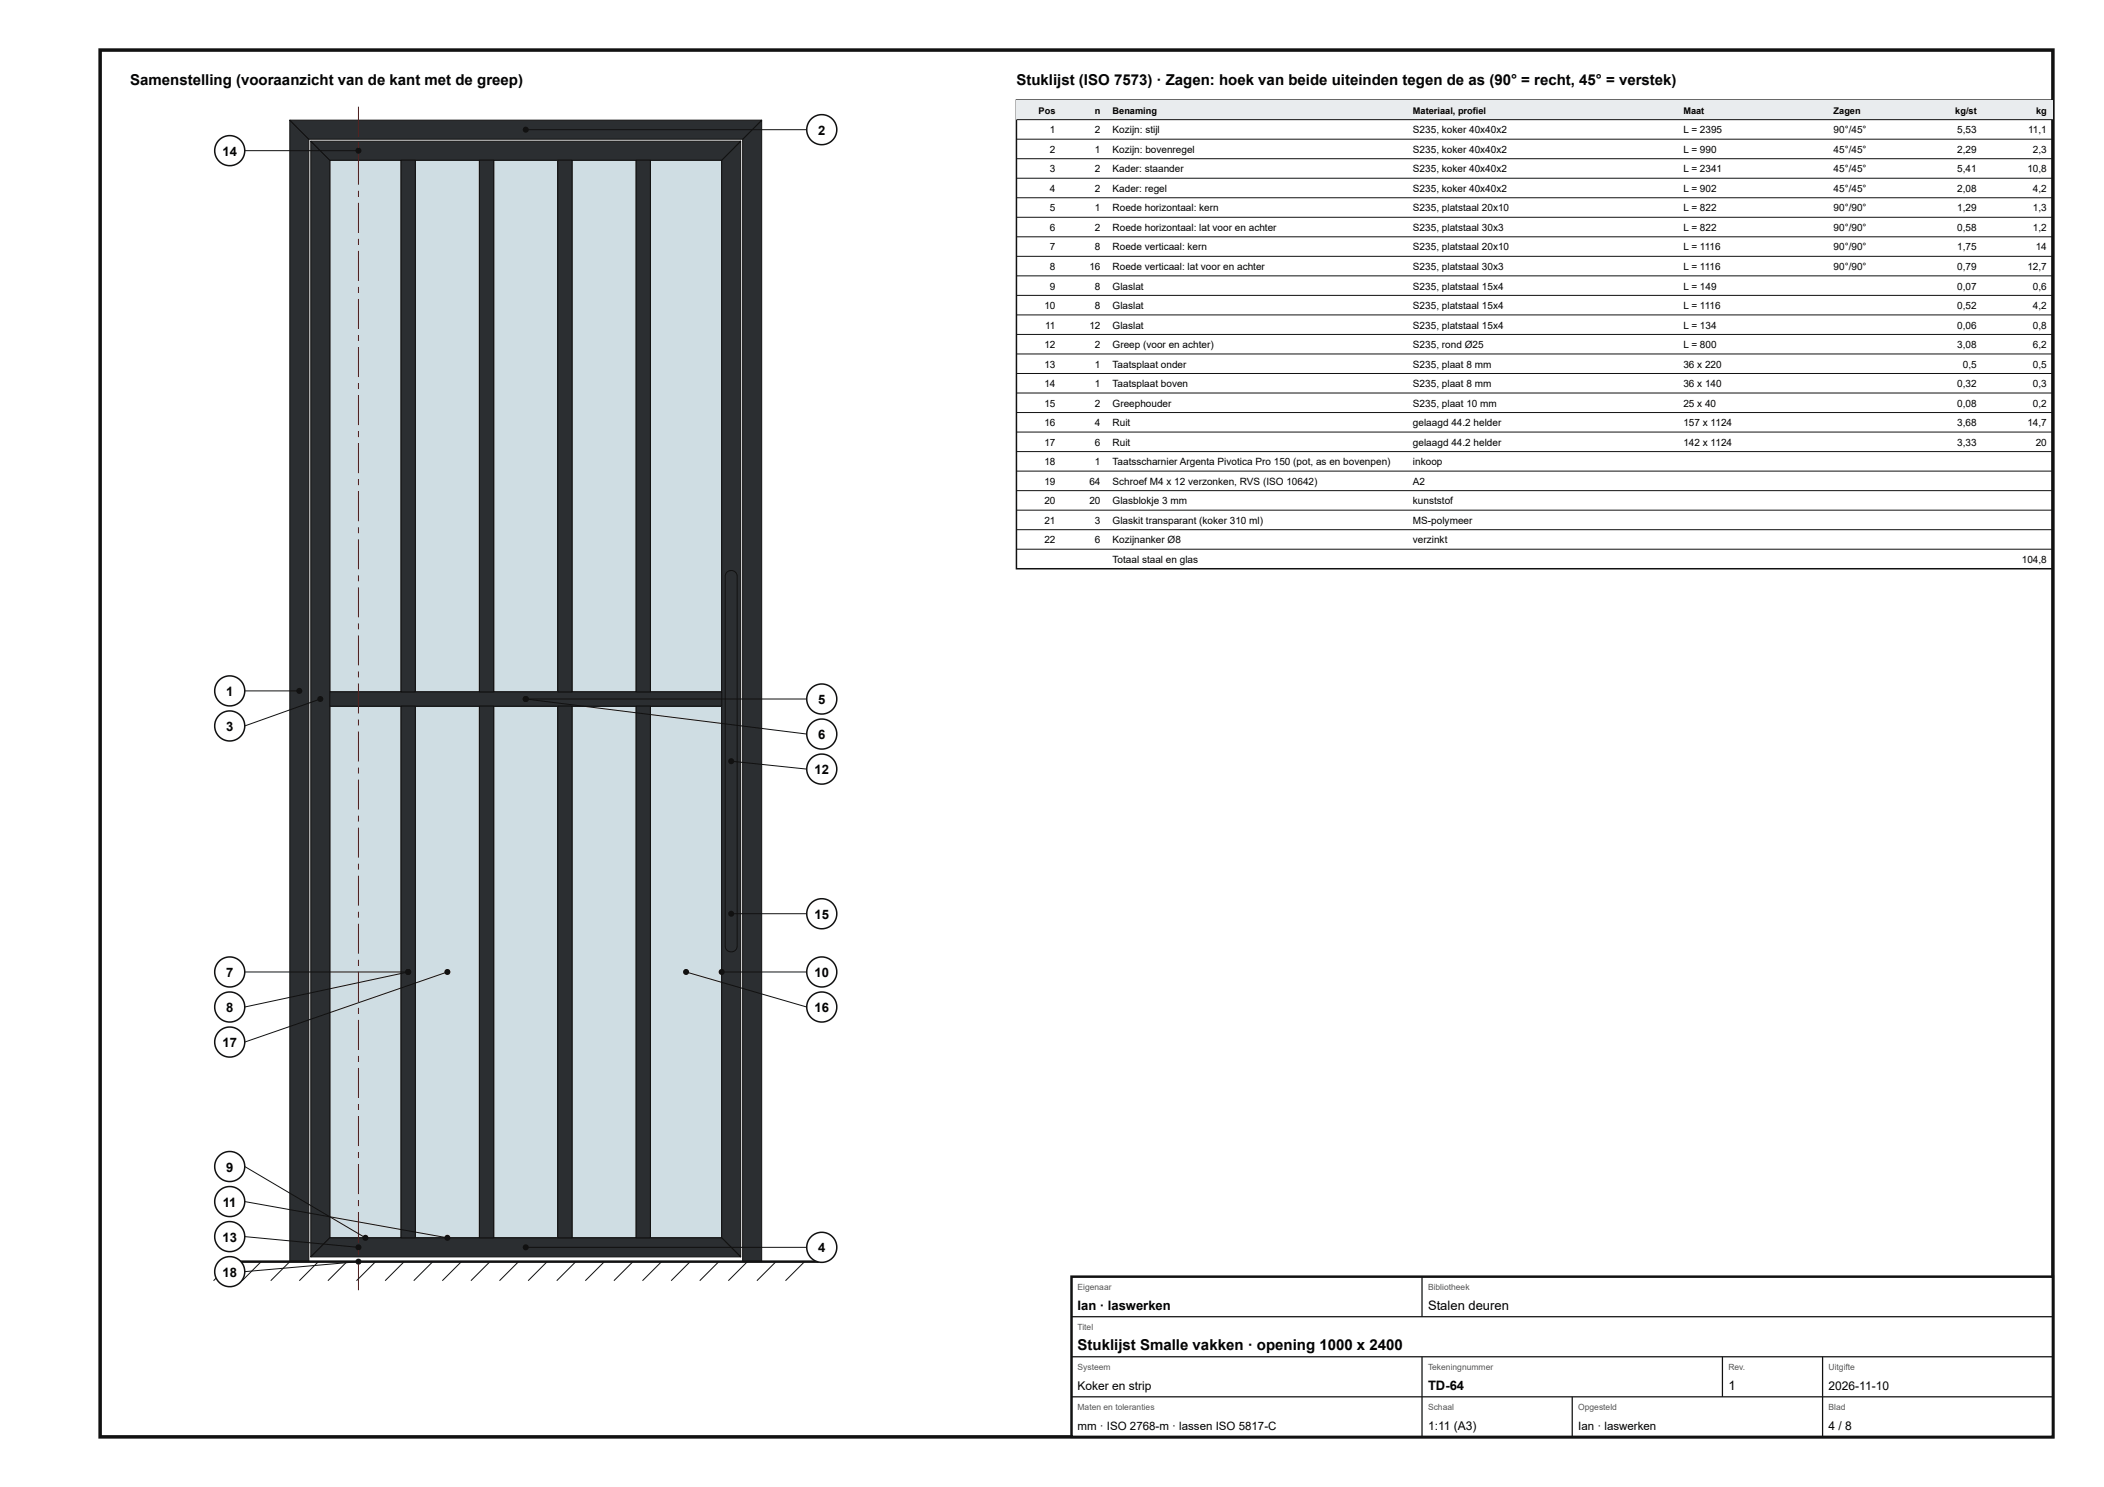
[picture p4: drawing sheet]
<svg xmlns="http://www.w3.org/2000/svg" width="420mm" height="297mm" viewBox="0 0 420 297" stroke-linecap="round" stroke-linejoin="round" font-family="sans-serif">
<path d="M20 10h390v277h-390z" fill="none" stroke="#111" stroke-width=".7" stroke-linecap="butt"/>
<path d="M65.9 141h14.2v106.2h-14.2z" fill="#cfdde3"/>
<path d="M65.9 141h14.2v106.2h-14.2z" fill="none" stroke="#111" stroke-width=".2"/>
<path d="M82.9 141h12.8v106.2h-12.8z" fill="#cfdde3"/>
<path d="M82.9 141h12.8v106.2h-12.8z" fill="none" stroke="#111" stroke-width=".2"/>
<path d="M98.6 141h12.8v106.2h-12.8z" fill="#cfdde3"/>
<path d="M98.6 141h12.8v106.2h-12.8z" fill="none" stroke="#111" stroke-width=".2"/>
<path d="M114.2 141h12.8v106.2h-12.8z" fill="#cfdde3"/>
<path d="M114.2 141h12.8v106.2h-12.8z" fill="none" stroke="#111" stroke-width=".2"/>
<path d="M129.9 141h14.2v106.2h-14.2z" fill="#cfdde3"/>
<path d="M129.9 141h14.2v106.2h-14.2z" fill="none" stroke="#111" stroke-width=".2"/>
<path d="M65.9 32h14.2v106.2h-14.2z" fill="#cfdde3"/>
<path d="M65.9 32h14.2v106.2h-14.2z" fill="none" stroke="#111" stroke-width=".2"/>
<path d="M82.9 32h12.8v106.2h-12.8z" fill="#cfdde3"/>
<path d="M82.9 32h12.8v106.2h-12.8z" fill="none" stroke="#111" stroke-width=".2"/>
<path d="M98.6 32h12.8v106.2h-12.8z" fill="#cfdde3"/>
<path d="M98.6 32h12.8v106.2h-12.8z" fill="none" stroke="#111" stroke-width=".2"/>
<path d="M114.2 32h12.8v106.2h-12.8z" fill="#cfdde3"/>
<path d="M114.2 32h12.8v106.2h-12.8z" fill="none" stroke="#111" stroke-width=".2"/>
<path d="M129.9 32h14.2v106.2h-14.2z" fill="#cfdde3"/>
<path d="M129.9 32h14.2v106.2h-14.2z" fill="none" stroke="#111" stroke-width=".2"/>
<path d="M57.9 24l3.8 3.8v224.2h-3.8z" fill="#2b2e31"/>
<path d="M57.9 24l3.8 3.8v224.2h-3.8z" fill="none" stroke="#111" stroke-width=".2"/>
<path d="M152.1 24v228h-3.8v-224.2z" fill="#2b2e31"/>
<path d="M152.1 24v228h-3.8v-224.2z" fill="none" stroke="#111" stroke-width=".2"/>
<path d="M57.9 24h94.2l-3.8 3.8h-86.6z" fill="#2b2e31"/>
<path d="M57.9 24h94.2l-3.8 3.8h-86.6z" fill="none" stroke="#111" stroke-width=".2"/>
<path d="M62.1 28.2l3.8 3.8v215.2l-3.8 3.8z" fill="#2b2e31"/>
<path d="M62.1 28.2l3.8 3.8v215.2l-3.8 3.8z" fill="none" stroke="#111" stroke-width=".2"/>
<path d="M147.9 28.2v222.8l-3.8-3.8v-215.2z" fill="#2b2e31"/>
<path d="M147.9 28.2v222.8l-3.8-3.8v-215.2z" fill="none" stroke="#111" stroke-width=".2"/>
<path d="M65.9 247.2h78.2l3.8 3.8h-85.8z" fill="#2b2e31"/>
<path d="M65.9 247.2h78.2l3.8 3.8h-85.8z" fill="none" stroke="#111" stroke-width=".2"/>
<path d="M62.1 28.2h85.8l-3.8 3.8h-78.2z" fill="#2b2e31"/>
<path d="M62.1 28.2h85.8l-3.8 3.8h-78.2z" fill="none" stroke="#111" stroke-width=".2"/>
<path d="M65.9 138.2h78.2v2.8h-78.2z" fill="#2b2e31"/>
<path d="M65.9 138.2h78.2v2.8h-78.2z" fill="none" stroke="#111" stroke-width=".2"/>
<path d="M80.1 141h2.8v106.2h-2.8z" fill="#2b2e31"/>
<path d="M80.1 141h2.8v106.2h-2.8z" fill="none" stroke="#111" stroke-width=".2"/>
<path d="M95.7 141h2.9v106.2h-2.9z" fill="#2b2e31"/>
<path d="M95.7 141h2.9v106.2h-2.9z" fill="none" stroke="#111" stroke-width=".2"/>
<path d="M111.4 141h2.8v106.2h-2.8z" fill="#2b2e31"/>
<path d="M111.4 141h2.8v106.2h-2.8z" fill="none" stroke="#111" stroke-width=".2"/>
<path d="M127 141h2.9v106.2h-2.9z" fill="#2b2e31"/>
<path d="M127 141h2.9v106.2h-2.9z" fill="none" stroke="#111" stroke-width=".2"/>
<path d="M80.1 32h2.8v106.2h-2.8z" fill="#2b2e31"/>
<path d="M80.1 32h2.8v106.2h-2.8z" fill="none" stroke="#111" stroke-width=".2"/>
<path d="M95.7 32h2.9v106.2h-2.9z" fill="#2b2e31"/>
<path d="M95.7 32h2.9v106.2h-2.9z" fill="none" stroke="#111" stroke-width=".2"/>
<path d="M111.4 32h2.8v106.2h-2.8z" fill="#2b2e31"/>
<path d="M111.4 32h2.8v106.2h-2.8z" fill="none" stroke="#111" stroke-width=".2"/>
<path d="M127 32h2.9v106.2h-2.9z" fill="#2b2e31"/>
<path d="M127 32h2.9v106.2h-2.9z" fill="none" stroke="#111" stroke-width=".2"/>
<path d="M71.5 251.7h.2v6h-.2zM71.5 249.3h.2v1.2h-.2zM71.5 242.1h.2v6h-.2zM71.5 239.7h.2v1.2h-.2zM71.5 232.5h.2v6h-.2zM71.5 230.1h.2v1.2h-.2zM71.5 222.9h.2v6h-.2zM71.5 220.5h.2v1.2h-.2zM71.5 213.3h.2v6h-.2zM71.5 210.9h.2v1.2h-.2zM71.5 203.7h.2v6h-.2zM71.5 201.3h.2v1.2h-.2zM71.5 194.1h.2v6h-.2zM71.5 191.7h.2v1.2h-.2zM71.5 184.5h.2v6h-.2zM71.5 182.1h.2v1.2h-.2zM71.5 174.9h.2v6h-.2zM71.5 172.5h.2v1.2h-.2zM71.5 165.3h.2v6h-.2zM71.5 162.9h.2v1.2h-.2zM71.5 155.7h.2v6h-.2zM71.5 153.3h.2v1.2h-.2zM71.5 146.1h.2v6h-.2zM71.5 143.7h.2v1.2h-.2zM71.5 136.5h.2v6h-.2zM71.5 134.1h.2v1.2h-.2zM71.5 126.9h.2v6h-.2zM71.5 124.5h.2v1.2h-.2zM71.5 117.3h.2v6h-.2zM71.5 114.9h.2v1.2h-.2zM71.5 107.7h.2v6h-.2zM71.5 105.3h.2v1.2h-.2zM71.5 98.1h.2v6h-.2zM71.5 95.7h.2v1.2h-.2zM71.5 88.5h.2v6h-.2zM71.5 86.1h.2v1.2h-.2zM71.5 78.9h.2v6h-.2zM71.5 76.5h.2v1.2h-.2zM71.5 69.3h.2v6h-.2zM71.5 66.9h.2v1.2h-.2zM71.5 59.7h.2v6h-.2zM71.5 57.3h.2v1.2h-.2zM71.5 50.1h.2v6h-.2zM71.5 47.7h.2v1.2h-.2zM71.5 40.5h.2v6h-.2zM71.5 38.1h.2v1.2h-.2zM71.5 30.9h.2v6h-.2zM71.5 28.5h.2v1.2h-.2zM71.5 21.3h.2v6h-.2z" fill="#b00"/>
<path d="M145.2 114.3a1.2 1.2 0 0 1 1.3-.3 1.2 1.2 0 0 1 .7 1.1v73.9a1.19 1.19 0 0 1-1.2 1.1 1.19 1.19 0 0 1-1.2-1.1v-73.9z" fill="#2b2e31"/>
<g fill="none" stroke="#111" stroke-width=".2">
<path d="M145.2 114.3a1.2 1.2 0 0 1 1.3-.3 1.2 1.2 0 0 1 .7 1.1v73.9a1.19 1.19 0 0 1-1.2 1.1 1.19 1.19 0 0 1-1.2-1.1v-73.9zM46.4 252l-3.8 3.8M52.2 252l-3.8 3.8M57.9 252l-3.8 3.8M63.6 252l-3.8 3.8M69.3 252l-3.8 3.8M75 252l-3.8 3.8M80.7 252l-3.8 3.8M86.4 252l-3.8 3.8M92.1 252l-3.8 3.8M97.9 252l-3.9 3.8M103.6 252l-3.8 3.8"/>
<path d="M109.3 252l-3.8 3.8M115 252l-3.8 3.8M120.7 252l-3.8 3.8M126.4 252l-3.8 3.8M132.1 252l-3.8 3.8M137.8 252l-3.8 3.8M143.6 252l-3.9 3.8M149.3 252l-3.8 3.8M155 252l-3.8 3.8M160.7 252l-3.8 3.8"/>
</g>
<path d="M46.4 252h117.1" fill="none" stroke="#111" stroke-width=".5"/>
<circle cx="71.6" cy="30.1" r=".6" fill="#111"/>
<path d="M48.9 30.1h22.7" fill="none" stroke="#111" stroke-width=".2"/>
<circle cx="45.9" cy="30.1" r="3" fill="#fff"/>
<circle cx="45.9" cy="30.1" r="3" fill="none" stroke="#111" stroke-width=".3"/>
<circle cx="59.8" cy="138" r=".6" fill="#111"/>
<path d="M48.9 138h10.9" fill="none" stroke="#111" stroke-width=".2"/>
<circle cx="45.9" cy="138" r="3" fill="#fff"/>
<circle cx="45.9" cy="138" r="3" fill="none" stroke="#111" stroke-width=".3"/>
<circle cx="64" cy="139.6" r=".6" fill="#111"/>
<path d="M64 139.6l-15.1 5.4" fill="none" stroke="#111" stroke-width=".2"/>
<circle cx="45.9" cy="145" r="3" fill="#fff"/>
<circle cx="45.9" cy="145" r="3" fill="none" stroke="#111" stroke-width=".3"/>
<circle cx="81.5" cy="194.1" r=".6" fill="#111"/>
<path d="M48.9 194.1h32.6" fill="none" stroke="#111" stroke-width=".2"/>
<circle cx="45.9" cy="194.1" r="3" fill="#fff"/>
<circle cx="45.9" cy="194.1" r="3" fill="none" stroke="#111" stroke-width=".3"/>
<circle cx="81.5" cy="194.1" r=".6" fill="#111"/>
<path d="M81.5 194.1l-32.6 7" fill="none" stroke="#111" stroke-width=".2"/>
<circle cx="45.9" cy="201.1" r="3" fill="#fff"/>
<circle cx="45.9" cy="201.1" r="3" fill="none" stroke="#111" stroke-width=".3"/>
<circle cx="89.3" cy="194.1" r=".6" fill="#111"/>
<path d="M89.3 194.1l-40.4 14" fill="none" stroke="#111" stroke-width=".2"/>
<circle cx="45.9" cy="208.1" r="3" fill="#fff"/>
<circle cx="45.9" cy="208.1" r="3" fill="none" stroke="#111" stroke-width=".3"/>
<circle cx="73" cy="247.2" r=".6" fill="#111"/>
<path d="M48.9 233l24.1 14.2" fill="none" stroke="#111" stroke-width=".2"/>
<circle cx="45.9" cy="233" r="3" fill="#fff"/>
<circle cx="45.9" cy="233" r="3" fill="none" stroke="#111" stroke-width=".3"/>
<circle cx="89.3" cy="247.2" r=".6" fill="#111"/>
<path d="M48.9 240l40.4 7.2" fill="none" stroke="#111" stroke-width=".2"/>
<circle cx="45.9" cy="240" r="3" fill="#fff"/>
<circle cx="45.9" cy="240" r="3" fill="none" stroke="#111" stroke-width=".3"/>
<circle cx="71.6" cy="249.1" r=".6" fill="#111"/>
<path d="M48.9 247l22.7 2.1" fill="none" stroke="#111" stroke-width=".2"/>
<circle cx="45.9" cy="247" r="3" fill="#fff"/>
<circle cx="45.9" cy="247" r="3" fill="none" stroke="#111" stroke-width=".3"/>
<circle cx="71.6" cy="252" r=".6" fill="#111"/>
<path d="M71.6 252l-22.7 2" fill="none" stroke="#111" stroke-width=".2"/>
<circle cx="45.9" cy="254" r="3" fill="#fff"/>
<circle cx="45.9" cy="254" r="3" fill="none" stroke="#111" stroke-width=".3"/>
<circle cx="105" cy="25.9" r=".6" fill="#111"/>
<path d="M105 25.9h56.1" fill="none" stroke="#111" stroke-width=".2"/>
<circle cx="164.1" cy="25.9" r="3" fill="#fff"/>
<circle cx="164.1" cy="25.9" r="3" fill="none" stroke="#111" stroke-width=".3"/>
<circle cx="105" cy="139.6" r=".6" fill="#111"/>
<path d="M105 139.6h56.1" fill="none" stroke="#111" stroke-width=".2"/>
<circle cx="164.1" cy="139.6" r="3" fill="#fff"/>
<circle cx="164.1" cy="139.6" r="3" fill="none" stroke="#111" stroke-width=".3"/>
<circle cx="105" cy="139.6" r=".6" fill="#111"/>
<path d="M105 139.6l56.1 7" fill="none" stroke="#111" stroke-width=".2"/>
<circle cx="164.1" cy="146.6" r="3" fill="#fff"/>
<circle cx="164.1" cy="146.6" r="3" fill="none" stroke="#111" stroke-width=".3"/>
<circle cx="146" cy="152" r=".6" fill="#111"/>
<path d="M146 152l15.1 1.6" fill="none" stroke="#111" stroke-width=".2"/>
<circle cx="164.1" cy="153.6" r="3" fill="#fff"/>
<circle cx="164.1" cy="153.6" r="3" fill="none" stroke="#111" stroke-width=".3"/>
<circle cx="146" cy="182.5" r=".6" fill="#111"/>
<path d="M146 182.5h15.1" fill="none" stroke="#111" stroke-width=".2"/>
<circle cx="164.1" cy="182.5" r="3" fill="#fff"/>
<circle cx="164.1" cy="182.5" r="3" fill="none" stroke="#111" stroke-width=".3"/>
<circle cx="144.1" cy="194.1" r=".6" fill="#111"/>
<path d="M144.1 194.1h17" fill="none" stroke="#111" stroke-width=".2"/>
<circle cx="164.1" cy="194.1" r="3" fill="#fff"/>
<circle cx="164.1" cy="194.1" r="3" fill="none" stroke="#111" stroke-width=".3"/>
<circle cx="137" cy="194.1" r=".6" fill="#111"/>
<path d="M137 194.1l24.1 7" fill="none" stroke="#111" stroke-width=".2"/>
<circle cx="164.1" cy="201.1" r="3" fill="#fff"/>
<circle cx="164.1" cy="201.1" r="3" fill="none" stroke="#111" stroke-width=".3"/>
<circle cx="105" cy="249.1" r=".6" fill="#111"/>
<path d="M105 249.1h56.1" fill="none" stroke="#111" stroke-width=".2"/>
<circle cx="164.1" cy="249.1" r="3" fill="#fff"/>
<g fill="none" stroke="#111" stroke-width=".3">
<path d="M203 20h207v93.6h-207z"/>
<circle cx="164.1" cy="249.1" r="3"/>
</g>
<path d="M203 20h207v3.9h-207z" fill="#e9ecee"/>
<g fill="none" stroke="#111" stroke-width=".2">
<path d="M203 23.9h207M203 27.8h207M203 31.7h207M203 35.6h207M203 39.5h207M203 43.4h207M203 47.3h207M203 51.2h207M203 55.1h207M203 59h207M203 62.9h207M203 66.8h207"/>
<path d="M203 70.7h207M203 74.6h207M203 78.5h207M203 82.4h207M203 86.3h207M203 90.2h207M203 94.1h207M203 98h207M203 101.9h207M203 105.8h207M203 109.7h207"/>
</g>
<path d="M214 255h196v32h-196z" fill="#fff"/>
<path d="M214 255h196v32h-196z" fill="none" stroke="#111" stroke-width=".5"/>
<path d="M284 255v8M214 263h196M214 271h196M214 279h196M284 271v16M314 279v8M344 271v8M364 271v16" fill="none" stroke="#111" stroke-width=".25"/>
<g font-size="3">
<text x="26" y="17">Samenstelling (vooraanzicht van de kant met de greep)</text>
<text x="203" y="17">Stuklijst (ISO 7573) · Zagen: hoek van beide uiteinden tegen de as (90° = recht, 45° = verstek)</text>
<text x="215.2" y="269.6">Stuklijst Smalle vakken · opening 1000 x 2400</text>
</g>
<g font-size="2.6">
<text x="163.4" y="26.9">2</text>
<text x="44.4" y="31.1">14</text>
<text x="45.2" y="139">1</text>
<text x="163.4" y="140.6">5</text>
<text x="45.2" y="146">3</text>
<text x="163.4" y="147.6">6</text>
<text x="162.7" y="154.6">12</text>
<text x="162.7" y="183.5">15</text>
<text x="45.2" y="195.1">7</text>
<text x="162.7" y="195.1">10</text>
<text x="45.2" y="202.1">8</text>
<text x="162.7" y="202.1">16</text>
<text x="44.4" y="209.1">17</text>
<text x="45.2" y="234">9</text>
<text x="44.5" y="241">11</text>
<text x="44.4" y="248">13</text>
<text x="163.4" y="250.1">4</text>
<text x="44.4" y="255">18</text>
<text x="215.2" y="261.6">Ian · laswerken</text>
<text x="285.2" y="261.6">Stalen deuren</text>
<text x="285.2" y="277.6">TD-64</text>
<text x="345.2" y="277.6">1</text>
</g>
<g font-size="2.4">
<text x="215.2" y="277.6">Koker en strip</text>
<text x="365.2" y="277.6">2026-11-10</text>
<text x="285.2" y="285.6">1:11 (A3)</text>
<text x="365.2" y="285.6">4 / 8</text>
</g>
<g font-size="2.3">
<text x="215.2" y="285.6">mm · ISO 2768-m · lassen ISO 5817-C</text>
<text x="315.2" y="285.6">Ian · laswerken</text>
</g>
<g font-size="2">
<text x="209.7" y="26.6">1</text>
<text x="218.7" y="26.6">2</text>
<text x="222.2" y="26.6">Kozijn: stijl</text>
<text x="282.2" y="26.6">S235, koker 40x40x2</text>
<text x="336.2" y="26.6">L = 2395</text>
<text x="366.2" y="26.6">90°/45°</text>
<text x="390.9" y="26.6">5,53</text>
<text x="405.1" y="26.6">11,1</text>
<text x="209.7" y="30.5">2</text>
<text x="209.7" y="34.4">3</text>
<text x="218.7" y="30.5">1</text>
<text x="218.7" y="34.4">2</text>
<text x="222.2" y="30.5">Kozijn: bovenregel</text>
<text x="222.2" y="34.4">Kader: staander</text>
<text x="282.2" y="30.5">S235, koker 40x40x2</text>
<text x="282.2" y="34.4">S235, koker 40x40x2</text>
<text x="336.2" y="30.5">L = 990</text>
<text x="336.2" y="34.4">L = 2341</text>
<text x="366.2" y="30.5">45°/45°</text>
<text x="366.2" y="34.4">45°/45°</text>
<text x="390.9" y="30.5">2,29</text>
<text x="390.9" y="34.4">5,41</text>
<text x="404.9" y="34.4">10,8</text>
<text x="406" y="30.5">2,3</text>
<text x="209.7" y="38.3">4</text>
<text x="218.7" y="38.3">2</text>
<text x="222.2" y="38.3">Kader: regel</text>
<text x="282.2" y="38.3">S235, koker 40x40x2</text>
<text x="336.2" y="38.3">L = 902</text>
<text x="366.2" y="38.3">45°/45°</text>
<text x="390.9" y="38.3">2,08</text>
<text x="406" y="38.3">4,2</text>
<text x="209.7" y="42.2">5</text>
<text x="209.7" y="46.1">6</text>
<text x="218.7" y="42.2">1</text>
<text x="218.7" y="46.1">2</text>
<text x="222.2" y="42.2">Roede horizontaal: kern</text>
<text x="222.2" y="46.1">Roede horizontaal: lat voor en achter</text>
<text x="282.2" y="42.2">S235, platstaal 20x10</text>
<text x="282.2" y="46.1">S235, platstaal 30x3</text>
<text x="336.2" y="42.2">L = 822</text>
<text x="336.2" y="46.1">L = 822</text>
<text x="366.2" y="42.2">90°/90°</text>
<text x="366.2" y="46.1">90°/90°</text>
<text x="390.9" y="42.2">1,29</text>
<text x="390.9" y="46.1">0,58</text>
<text x="406" y="42.2">1,3</text>
<text x="406" y="46.1">1,2</text>
<text x="209.7" y="50">7</text>
<text x="209.7" y="53.9">8</text>
<text x="217.6" y="53.9">16</text>
<text x="218.7" y="50">8</text>
<text x="222.2" y="50">Roede verticaal: kern</text>
<text x="222.2" y="53.9">Roede verticaal: lat voor en achter</text>
<text x="282.2" y="50">S235, platstaal 20x10</text>
<text x="282.2" y="53.9">S235, platstaal 30x3</text>
<text x="336.2" y="50">L = 1116</text>
<text x="336.2" y="53.9">L = 1116</text>
<text x="366.2" y="50">90°/90°</text>
<text x="366.2" y="53.9">90°/90°</text>
<text x="390.9" y="50">1,75</text>
<text x="390.9" y="53.9">0,79</text>
<text x="404.9" y="53.9">12,7</text>
<text x="406.6" y="50">14</text>
<text x="209.7" y="57.8">9</text>
<text x="218.7" y="57.8">8</text>
<text x="222.2" y="57.8">Glaslat</text>
<text x="282.2" y="57.8">S235, platstaal 15x4</text>
<text x="336.2" y="57.8">L = 149</text>
<text x="390.9" y="57.8">0,07</text>
<text x="406" y="57.8">0,6</text>
<text x="208.6" y="61.7">10</text>
<text x="208.7" y="65.6">11</text>
<text x="217.6" y="65.6">12</text>
<text x="218.7" y="61.7">8</text>
<text x="222.2" y="61.7">Glaslat</text>
<text x="222.2" y="65.6">Glaslat</text>
<text x="282.2" y="61.7">S235, platstaal 15x4</text>
<text x="282.2" y="65.6">S235, platstaal 15x4</text>
<text x="336.2" y="61.7">L = 1116</text>
<text x="336.2" y="65.6">L = 134</text>
<text x="390.9" y="61.7">0,52</text>
<text x="390.9" y="65.6">0,06</text>
<text x="406" y="61.7">4,2</text>
<text x="406" y="65.6">0,8</text>
<text x="208.6" y="69.5">12</text>
<text x="218.7" y="69.5">2</text>
<text x="222.2" y="69.5">Greep (voor en achter)</text>
<text x="282.2" y="69.5">S235, rond Ø25</text>
<text x="336.2" y="69.5">L = 800</text>
<text x="390.9" y="69.5">3,08</text>
<text x="406" y="69.5">6,2</text>
<text x="208.6" y="73.4">13</text>
<text x="208.6" y="77.3">14</text>
<text x="218.7" y="73.4">1</text>
<text x="218.7" y="77.3">1</text>
<text x="222.2" y="73.4">Taatsplaat onder</text>
<text x="222.2" y="77.3">Taatsplaat boven</text>
<text x="282.2" y="73.4">S235, plaat 8 mm</text>
<text x="282.2" y="77.3">S235, plaat 8 mm</text>
<text x="336.2" y="73.4">36 x 220</text>
<text x="336.2" y="77.3">36 x 140</text>
<text x="390.9" y="77.3">0,32</text>
<text x="392" y="73.4">0,5</text>
<text x="406" y="73.4">0,5</text>
<text x="406" y="77.3">0,3</text>
<text x="208.6" y="81.2">15</text>
<text x="218.7" y="81.2">2</text>
<text x="222.2" y="81.2">Greephouder</text>
<text x="282.2" y="81.2">S235, plaat 10 mm</text>
<text x="336.2" y="81.2">25 x 40</text>
<text x="390.9" y="81.2">0,08</text>
<text x="406" y="81.2">0,2</text>
<text x="208.6" y="85.1">16</text>
<text x="208.6" y="89">17</text>
<text x="218.7" y="85.1">4</text>
<text x="218.7" y="89">6</text>
<text x="222.2" y="85.1">Ruit</text>
<text x="222.2" y="89">Ruit</text>
<text x="282.2" y="85.1">gelaagd 44.2 helder</text>
<text x="282.2" y="89">gelaagd 44.2 helder</text>
<text x="336.2" y="85.1">157 x 1124</text>
<text x="336.2" y="89">142 x 1124</text>
<text x="390.9" y="85.1">3,68</text>
<text x="390.9" y="89">3,33</text>
<text x="404.9" y="85.1">14,7</text>
<text x="406.6" y="89">20</text>
<text x="208.6" y="92.9">18</text>
<text x="218.7" y="92.9">1</text>
<text x="222.2" y="92.9">Taatsscharnier Argenta Pivotica Pro 150 (pot, as en bovenpen)</text>
<text x="282.2" y="92.9">inkoop</text>
<text x="208.6" y="96.8">19</text>
<text x="208.6" y="100.7">20</text>
<text x="217.6" y="96.8">64</text>
<text x="217.6" y="100.7">20</text>
<text x="222.2" y="96.8">Schroef M4 x 12 verzonken, RVS (ISO 10642)</text>
<text x="222.2" y="100.7">Glasblokje 3 mm</text>
<text x="282.2" y="96.8">A2</text>
<text x="282.2" y="100.7">kunststof</text>
<text x="208.6" y="104.6">21</text>
<text x="218.7" y="104.6">3</text>
<text x="222.2" y="104.6">Glaskit transparant (koker 310 ml)</text>
<text x="282.2" y="104.6">MS-polymeer</text>
<text x="208.6" y="108.5">22</text>
<text x="218.7" y="108.5">6</text>
<text x="222.2" y="108.5">Kozijnanker Ø8</text>
<text x="222.2" y="112.4">Totaal staal en glas</text>
<text x="282.2" y="108.5">verzinkt</text>
<text x="403.8" y="112.4">104,8</text>
</g>
<g font-size="1.8">
<text x="207.4" y="22.7">Pos</text>
<text x="218.7" y="22.7">n</text>
<text x="222.2" y="22.7">Benaming</text>
<text x="282.2" y="22.7">Materiaal, profiel</text>
<text x="336.2" y="22.7">Maat</text>
<text x="366.2" y="22.7">Zagen</text>
<text x="390.5" y="22.7">kg/st</text>
<text x="406.6" y="22.7">kg</text>
</g>
<g font-size="1.7" fill="#555">
<text x="215.2" y="257.6">Eigenaar</text>
<text x="285.2" y="257.6">Bibliotheek</text>
<text x="215.2" y="265.6">Titel</text>
<text x="215.2" y="273.6">Systeem</text>
<text x="285.2" y="273.6">Tekeningnummer</text>
<text x="345.2" y="273.6">Rev.</text>
<text x="365.2" y="273.6">Uitgifte</text>
<text x="215.2" y="281.6">Maten en toleranties</text>
<text x="285.2" y="281.6">Schaal</text>
<text x="315.2" y="281.6">Opgesteld</text>
<text x="365.2" y="281.6">Blad</text>
</g>
</svg>
